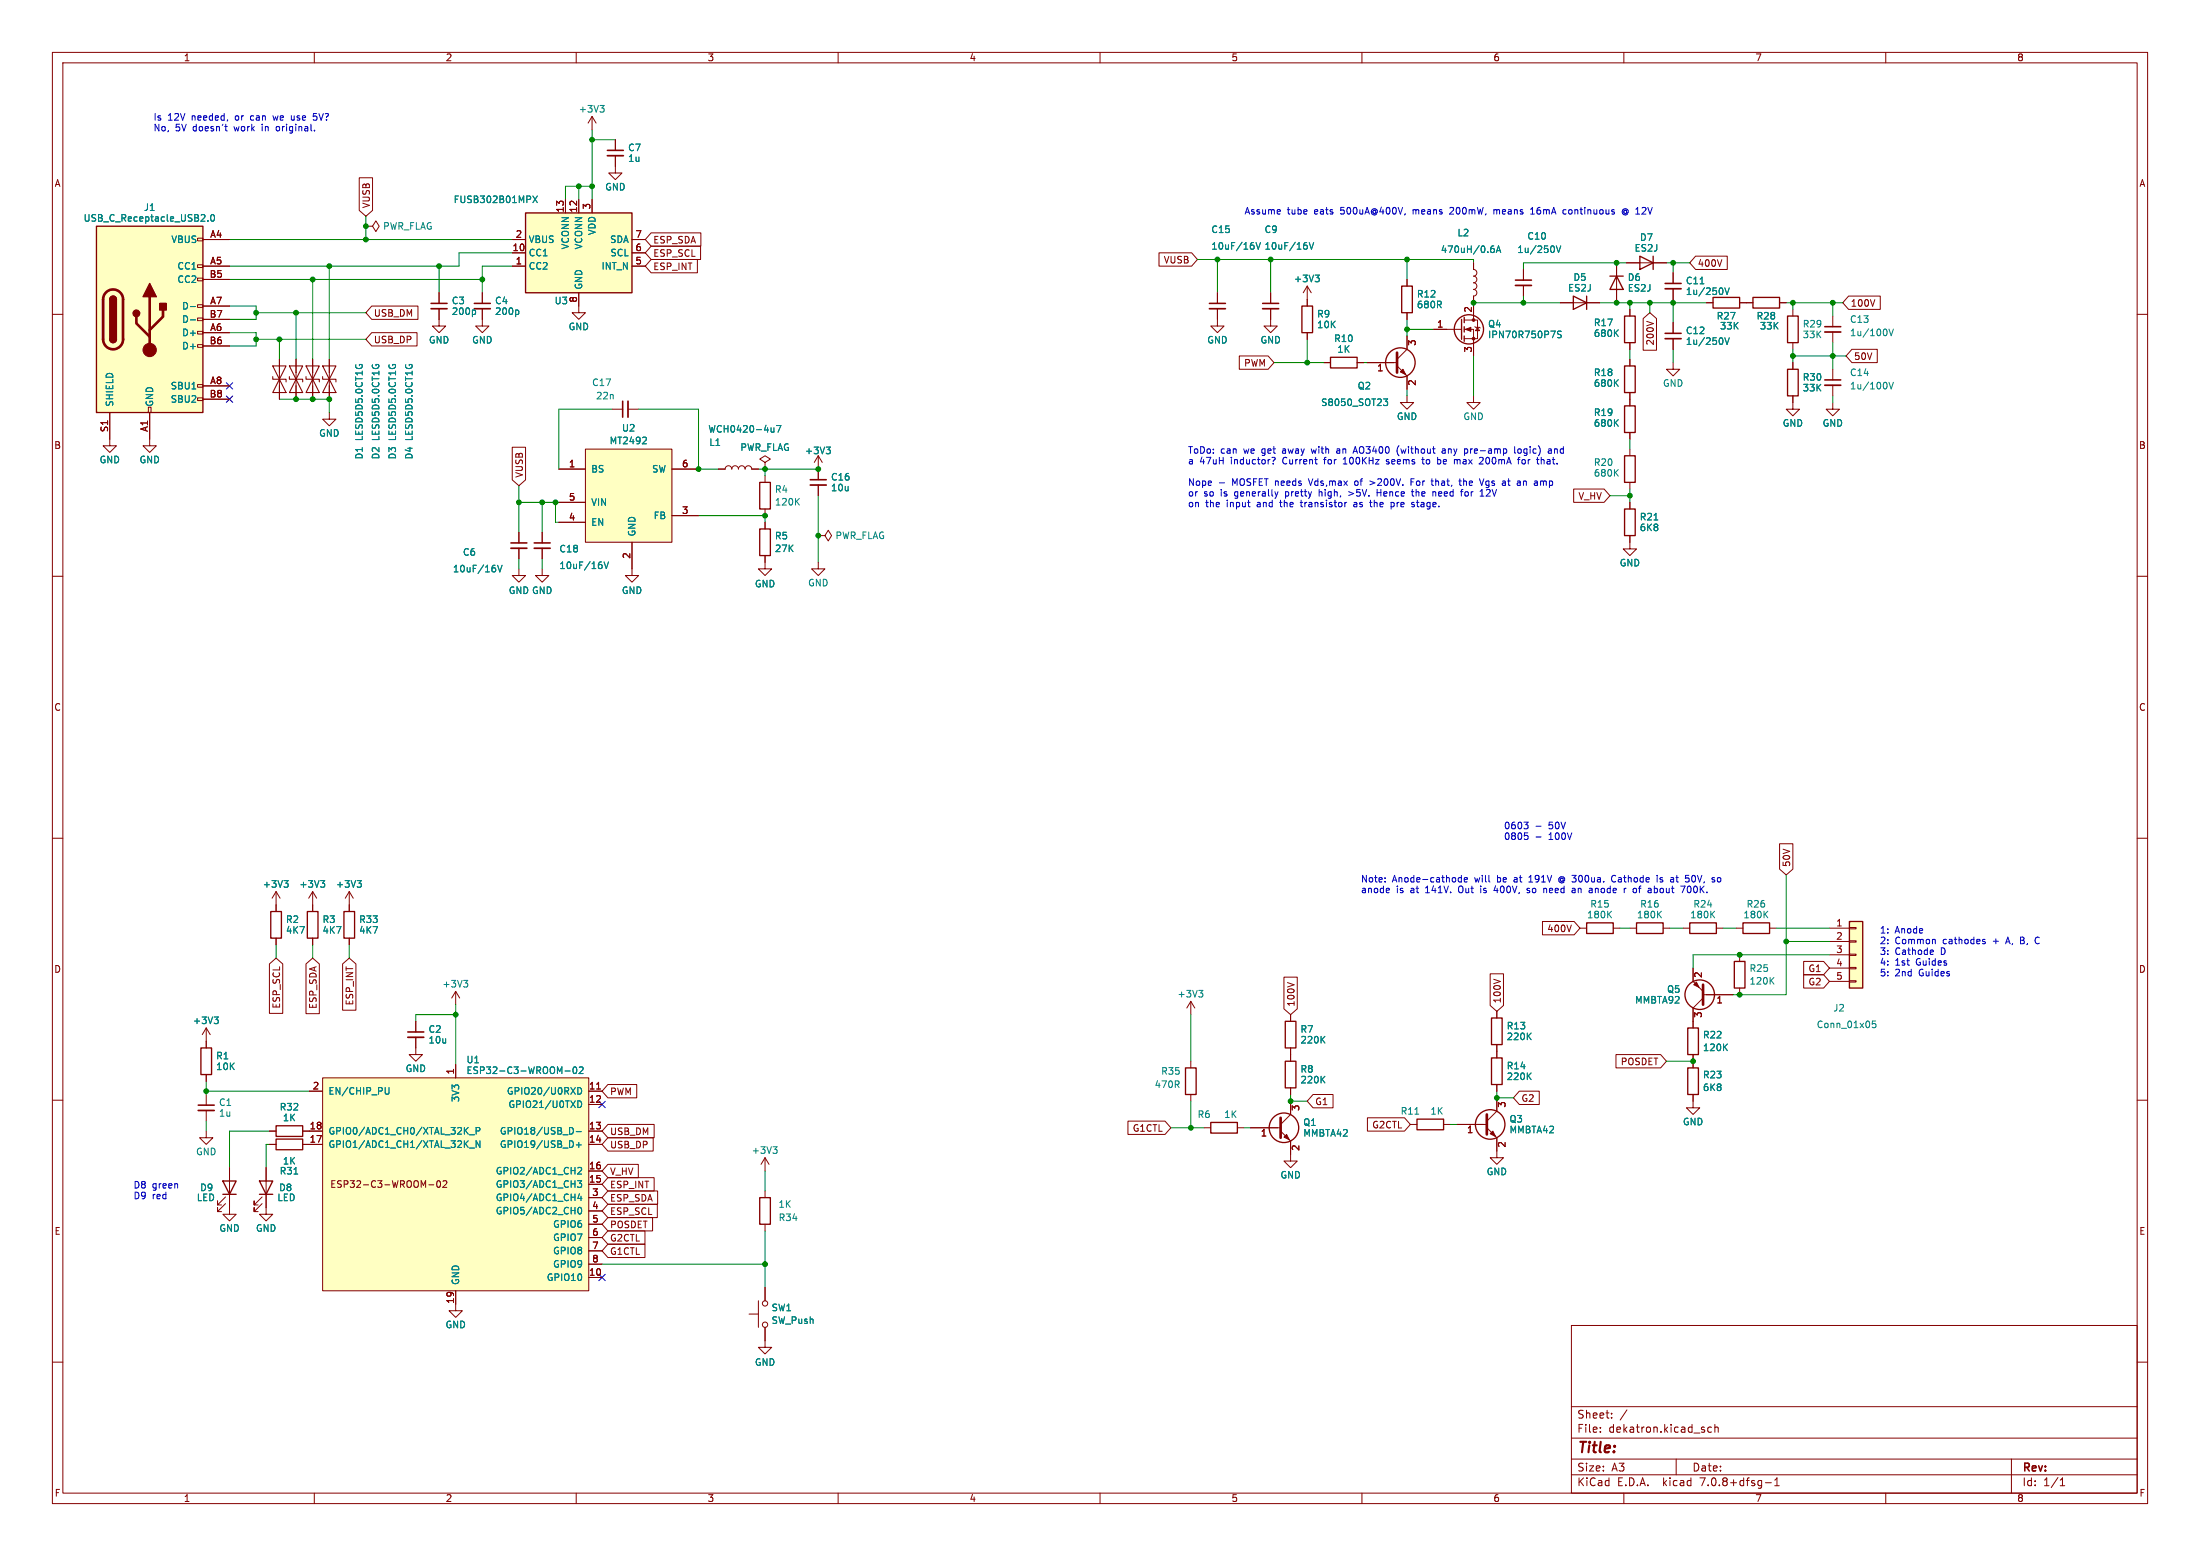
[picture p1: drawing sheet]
<svg xmlns="http://www.w3.org/2000/svg" width="420mm" height="297mm" viewBox="0 0 420 297" stroke-linecap="round" stroke-linejoin="round" font-family="sans-serif">
<g fill="none" stroke="#840000" stroke-width=".19">
<path d="M10 10h400v277h-400zM12 12h396v273h-396zM60 10v2M110 10v2M160 10v2M210 10v2M260 10v2M310 10v2M360 10v2M68.6 33.9h2.5v6.3l-1.3 1.1-1.2-1.1zM107.9 38.1v2.5M110.5 38.1v2.5"/>
<path d="M113 22.2v2.6M113 38.1v2.5M113 22.2l-.7 1.3M113 22.2l.8 1.3M117.5 29.7v3.3h1.2l-1.2 1.3-1.3-1.3h1.3M117.5 26.7v2M10 60h2M37.7 58.2h1v.5h-1zM37.7 53.1h1v.5h-1zM37.7 50.5h1v.6h-1zM37.7 45.5h1v.5h-1zM38.7 50.8h5.1"/>
<path d="M38.7 45.7h5.1M38.7 58.4h5.1M38.7 53.3h5.1M69.8 43.2h1.3l.7-1 .6 1-.6 1-.7-1M69.8 43.2h.1M71 58.4h8.8v2.6h-8.8l-1.2-1.3zM83.8 58.9v3.3h1.3l-1.3 1.3-1.3-1.3h1.3M83.8 55.9v2M92.1 58.9v3.3h1.2l-1.2 1.3-1.3-1.3h1.3M92.1 55.9v2M97.8 50.8h2.5M97.8 48.3h2.5"/>
<path d="M97.8 45.7h2.5M110.5 55.9v3.8h1.3l-1.3 1.3-1.3-1.3h1.3M120.6 50.8h2.6M120.6 48.3h2.6M120.6 45.7h2.6M124.3 44.4h9.5v2.6h-9.5l-1.1-1.3zM124.3 47h9.4v2.5h-9.4l-1.1-1.2zM124.3 49.5h8.8v2.6h-8.8l-1.1-1.3zM221.3 48.3h6.2l1.1 1.2-1.1 1.3h-6.2zM232.4 58.9v3.3h1.3l-1.3 1.3-1.3-1.3h1.3M232.4 55.9v2M242.6 58.9v3.3h1.2l-1.2 1.3-1.3-1.3h1.3"/>
<path d="M242.6 55.9v2M249.6 54.6v3.8M249.6 54.6l-.8 1.3M249.6 54.6l.7 1.3M268.6 53.3v1.3M268.6 59.7v1.3M281.3 50.2v1.2a.64 .64 0 0 1 .6 .7 .64 .64 0 0 1-.6 .6 .64 .64 0 0 1 .6 .6 .64 .64 0 0 1-.6 .7 .64 .64 0 0 1 .6 .6 .64 .64 0 0 1-.6 .6 .64 .64 0 0 1 .6 .7 .64 .64 0 0 1-.6 .6v4.6M290.8 51.4v2.1M290.8 54.5v2M297.8 57.8h7.6M308.6 50.2v7.6M310.5 50.2h7.6"/>
<path d="M311.1 59.1v1.2M319.4 52.1v2M319.4 55.1v2.1M323.7 48.9h6v2.5h-6l-1.1-1.2zM325.8 57.8h1.2M332.1 57.8h2.5M339.7 57.8h1.3M342.3 59.1v1.2M352.9 56.5h6.1v2.6h-6.1l-1.1-1.3zM408 60h2M21 78.7v6.4h1.2l-1.2 1.3-1.3-1.3h1.3M28.3 77.7h.5v1h-.5z"/>
<path d="M28.6 78.7v6.4h1.2l-1.2 1.3-1.3-1.3h1.3M37.7 75.9h1v.6h-1zM37.7 73.4h1v.5h-1zM37.7 65.8h1v.5h-1zM37.7 63.2h1v.6h-1zM37.7 60.7h1v.5h-1zM38.7 63.5h5.1M38.7 73.7h5.1M38.7 66h5.1M38.7 61h5.1M38.7 76.2h5.1M53.3 68.6v7.6"/>
<path d="M56.5 68.6v7.6M59.7 68.6v7.6M62.9 78.7v1.3h1.2l-1.2 1.3-1.3-1.3h1.3M62.9 68.6v7.6M71 63.5h8.6v2.5h-8.6l-1.2-1.2zM116.8 78.1h2.1M119.9 78.1h2M236.6 67.9h5.5l1.1 1.3-1.1 1.3h-5.5zM249.6 63.5v1.3M252.7 69.2h1.3M259.1 69.2h1.2M261 69.2h5.7"/>
<path d="M266.7 69.9l1.9 1.9v2.5M268.6 75.6v1.2h1.3l-1.3 1.3-1.3-1.3h1.3M268.6 64.1v2.6l-1.9 1.9M273.7 62.9h5.3M279.5 62.9h1.8v5M279.5 61.1h2.6v3.5h-2.6M281.3 75.6v1.2h1.3l-1.3 1.3-1.3-1.3h1.3M281.6 62.4l1 .2M282.1 62.5l.3 .6h-.7zM311.1 65.4v1.3M311.1 68.6v1.3M311.1 74.9v2.6"/>
<path d="M313.7 60.8l1.3-1.1 1.2 1.1v6.1h-2.5zM319.4 69.2v1.3h1.3l-1.3 1.3-1.3-1.3h1.3M319.4 61.6v2M319.4 64.6v2.1M342.3 75.6v2.5h1.2l-1.2 1.3-1.3-1.3h1.3M342.3 65.4v1.3M342.3 69.2v1.3M349.9 76.8v1.3h1.3l-1.3 1.3-1.3-1.3h1.3M349.9 60.3v2.1M349.9 63.4v2M349.9 70.5v2M349.9 73.5v2.1"/>
<path d="M353.5 66.7h4.9v2.5h-4.9l-1.1-1.3zM97.8 85.4h2.5v6.2l-1.2 1.1-1.3-1.1zM106.7 89.5h5.1M106.7 99.7h5.1M106.7 95.9h5.1M111.8 85.7h16.5v17.8h-16.5zM128.3 89.5h5M128.3 98.4h5M137.2 89.5h1.2a.64 .64 0 0 1 .7-.6 .64 .64 0 0 1 .6 .6 .64 .64 0 0 1 .6-.6 .64 .64 0 0 1 .7 .6 .64 .64 0 0 1 .6-.6 .64 .64 0 0 1 .6 .6 .64 .64 0 0 1 .7-.6 .64 .64 0 0 1 .6 .6h1.3M146 88.3l1.1-.7-1.1-.6-1 .6 1 .7v1.2M146 89.5h.1M146 90.8v1.3"/>
<path d="M146 97.2v1.2M146 99.7v1.3M156.2 87l-.8 1.3M156.2 87v4.6M156.2 92.6v2M156.2 87l.8 1.3M300.4 93.3h5.8l1.1 1.3-1.1 1.3h-5.8zM311.1 82.6v1.2M311.1 85.7v1.3M311.1 92.1v1.2M311.1 95.9v1.3M10 110h2"/>
<path d="M99.1 108.6v1.3h1.2l-1.2 1.2-1.3-1.2h1.3M99.1 101.6v2M99.1 104.6v2.1M103.5 108.6v1.3h1.3l-1.3 1.2-1.3-1.2h1.3M103.5 101.6v2M103.5 104.6v2.1M120.6 103.5v6.4h1.3l-1.3 1.2-1.2-1.2h1.2M146 106v2.6h1.3l-1.3 1.3-1.2-1.3h1.2M156.2 107.3v1.3h1.3l-1.3 1.3-1.3-1.3h1.3M156.2 102.2h1.3l.6-1 .6 1-.6 1.1-.6-1.1M156.2 102.2h.1M311.1 102.2v2.6h1.3l-1.3 1.2-1.2-1.2h1.2"/>
<path d="M408 110h2M10 160h2M408 160h2M52.7 170.2l-.8 1.3M52.7 170.2v3.8M52.7 179.1v1.2M52.7 170.2l.8 1.3M59.7 170.2v3.8M59.7 179.1v1.2M59.7 170.2l-.8 1.3M59.7 170.2l.8 1.3M66.7 170.2l-.8 1.3"/>
<path d="M66.7 170.2v3.8M66.7 179.1v1.2M66.7 170.2l.7 1.3M294.5 175.9h6l1.1 1.3-1.1 1.2h-6zM301.6 177.2h1.3M308 177.2h1.2M311.1 177.2h1.3M317.5 177.2h1.3M321.3 177.2h1.3M327.7 177.2h1.2M331.5 177.2h1.2M337.8 177.2h1.3"/>
<path d="M339.7 161.1h2.6v4.8l-1.3 1.1-1.3-1.1zM349.2 177.2h3.9M349.2 179.7h3.9M353.1 179.6h1.2v.2h-1.2zM353.1 177h1.2v.3h-1.2zM39.4 196.2l-.8 1.3M39.4 196.2v3.8M39.4 196.2l.7 1.3M51.4 184l1.3-1.1 1.3 1.1v9.4h-2.6zM58.4 184l1.3-1.1 1.3 1.1v9.5h-2.6zM65.4 184l1.3-1.1 1.2 1.1v8.8h-2.5zM79.4 198v3.3h1.2l-1.2 1.3-1.3-1.3h1.3"/>
<path d="M79.4 194.9v2.1M87 189.2v2.6M87 189.2l-.8 1.3M87 189.2l.8 1.3M227.3 191.1l-.7 1.3M227.3 191.1v2.6M227.3 191.1l.8 1.3M245.1 186.5h2.6v6.1l-1.3 1.1-1.3-1.1zM246.4 193.7v1.2M284.5 185.9h2.5v6l-1.3 1.1-1.2-1.1zM285.7 193v1.3M285.7 199.4v2.5"/>
<path d="M323.2 184.8v2.5l1.9 1.9M325.1 189.9h5.7M325.1 190.5l-1.9 1.9v3.8M332.1 182.2v1.3M332.1 188.6v1.3M344.3 183.5h3.8l1.1 1.3-1.1 1.3h-3.8zM344.3 186.1h3.8l1.1 1.2-1.1 1.3h-3.8zM349.2 182.2h3.9M349.2 184.8h3.9M349.2 187.3h3.9M353.1 187.2h1.2v.3h-1.2zM353.1 184.7h1.2v.2h-1.2z"/>
<path d="M353.1 182.1h1.2v.3h-1.2zM10 210h2M39.4 215.9v1.3h1.2l-1.2 1.2-1.3-1.2h1.3M39.4 205.1v1.3M39.4 208.9v2M39.4 212v2M51.4 215.9h1.3M51.4 218.4h1.3M57.8 215.9h3.8M57.8 218.4h3.8M59.1 208.3h2.5M61.6 205.7h50.8v40.7h-50.8z"/>
<path d="M87 203.2v2.5M112.4 215.9h2.5M112.4 208.3h2.5M112.4 210.8h2.5M112.4 218.4h2.5M113.9 207.9h.7M116 214.6h8.9v2.6h-8.9l-1.1-1.3zM116 207h5.6v2.6h-5.6l-1.1-1.3zM116 217.2h8.7v2.5h-8.7l-1.1-1.3zM215.3 214h7.1l1.1 1.3-1.1 1.2h-7.1zM227.3 202.6v1.2M227.3 208.9v1.3"/>
<path d="M229.9 215.3h1.2M236.2 215.3h1.3M238.8 215.3h5.7M244.5 215.9l1.9 1.9v3.8h1.2l-1.2 1.3-1.3-1.3h1.3M246.4 200v2.6M246.4 207.6v1.3M246.4 210.2v2.5l-1.9 1.9M250.7 208.9h3.8v2.6h-3.8l-1.1-1.3zM261 213.4h7.1l1.1 1.2-1.1 1.3h-7.1zM269.2 214.6h1.3M275.6 214.6h1.3M278.1 214.6h5.7"/>
<path d="M283.8 215.3l1.9 1.9v3.8h1.3l-1.3 1.2-1.2-1.2h1.2M285.7 209.6v2.5l-1.9 1.9M285.7 207v1.3M290 208.3h3.9v2.5h-3.9l-1.1-1.2zM308.5 201.3h8.5l1.1 1.3-1.1 1.2h-8.5zM323.2 208.9v2.6h1.3l-1.3 1.2-1.3-1.2h1.3M323.2 201.3v2.5M408 210h2M43.1 229.7l-1.6 1.6v-.8v.8h.8M43.1 228.5l-1.6 1.5v-.8v.8h.8M43.8 222.9v8.9h-1.3l1.3 1.2 1.3-1.2h-1.3M50 229.7l-1.5 1.6v-.8v.8h.8"/>
<path d="M50 228.5l-1.5 1.5v-.8v.8h.8M50.8 222.9v8.9h-1.3l1.3 1.2 1.3-1.2h-1.3M81.9 226.2h.9M83.5 225.5l.2-.1a.68 .68 0 0 1 .4 .6 .68 .68 0 0 1-.4 .6l-.3-.4zM84.6 225.5l.5-.1 .2 .3-.8 .9h.8M112.4 226.1h2.5M112.4 223.5h2.5M112.4 228.6h2.5M112.4 231.1h2.5M112.4 233.7h2.5M112.4 236.2h2.5M112.4 238.8h2.5"/>
<path d="M116 234.9h7.1v2.6h-7.1l-1.1-1.3zM116 222.2h5.9v2.6h-5.9l-1.1-1.3zM116 224.8h8.9v2.5h-8.9l-1.1-1.2zM116 237.5h7.1v2.5h-7.1l-1.1-1.2zM116 229.9h9.5v2.5h-9.5l-1.1-1.3zM116 232.4h8.6v2.6h-8.6l-1.1-1.3zM116 227.3h9.5v2.6h-9.5l-1.1-1.3zM146 221v2.5M146 227.3v1.3M146 233.7v1.2M146 221l-.7 1.2M146 221l.8 1.2"/>
<path d="M10 260h2M87 246.4v3.8h1.3l-1.3 1.3-1.3-1.3h1.3M112.4 243.8h2.5M112.4 241.3h2.5M143 250.8h1.8M144.8 248.3v5.1M146 253.4v3.8h1.3l-1.3 1.2-1.2-1.2h1.2M146 245.7v2.6M300 253h108v32h-108zM408 260h2M300 278.5h108M300 274.5h108"/>
<path d="M300 268.5h108M305.5 273.2v.2M305.5 272.5v.1M307.7 270.5v.2M307.7 269.8v.1M310.6 269.1l-1.3 1.9M320 278.5v3M326.7 272.5l-.4-.1-.3 .3 .2 .6h.5M327.4 272.5l.2-.1 .3 .1 .1 .9M327.4 271.9v1.5M384 278.5v6.5M60 285v2"/>
<path d="M110 285v2M160 285v2M210 285v2M260 285v2M300 281.5h108M310 285v2M337 283h1.2M338.8 283.6h.9M338.8 282.5l.4-.4v1.5M360 285v2M393.3 283.6h.9M393.3 282.5l.4-.4v1.5"/>
<circle cx="146.1" cy="252.9" r=".51"/>
<circle cx="146.1" cy="248.8" r=".51"/>
</g>
<g fill="#ffffc2" stroke="#ffffc2" stroke-width=".19">
<path d="M100.3 40.6h20.3v15.3h-20.3z"/>
<path d="M353.1 175.9h2.5v12.7h-2.5z"/>
<path d="M61.6 205.7h50.8v40.7h-50.8z"/>
<path d="M18.4 43.2h20.3v35.5h-20.3z"/>
<path d="M111.8 85.7h16.5v17.8h-16.5z"/>
</g>
<g fill="none" stroke="#840000" stroke-width=".25">
<path d="M18.4 43.2h20.3v35.5h-20.3zM21 57.2a.64 .64 0 0 1 .6-.7 .64 .64 0 0 1 .6 .7M100.3 40.6h20.3v15.3h-20.3zM248.5 58.4h2.1v5.1h-2.1zM267.6 54.6h2v5.1h-2zM300.4 56.5l2.5 1.3-2.5 1.3zM302.9 56.5v2.6M307.3 52.7h2.6M308.6 52.7l1.3 2.5h-2.6zM313.1 48.9l2.5 1.3-2.5 1.2zM315.6 48.9v2.5M327 56.8h5.1v2h-5.1z"/>
<path d="M334.6 56.8h5.1v2h-5.1zM21 64.8a.64 .64 0 0 0 .6 .6 .64 .64 0 0 0 .6-.6M254 68.2h5.1v2h-5.1zM279 61v3.8M279.5 60.6v1M279.5 62.4v1M279.5 64.1v1.1M310.1 60.3h2.1v5.1h-2.1zM310.1 69.9h2.1v5h-2.1zM310.1 77.5h2.1v5.1h-2.1zM341.2 70.5h2.1v5.1h-2.1zM341.2 60.3h2.1v5.1h-2.1z"/>
<path d="M145 92.1h2.1v5.1h-2.1zM310.1 97.2h2.1v5h-2.1zM310.1 87h2.1v5.1h-2.1zM145 101h2.1v5h-2.1zM51.7 174h2v5.1h-2zM58.7 174h2v5.1h-2zM65.7 174h2v5.1h-2zM302.9 176.1h5.1v2.1h-5.1zM312.4 176.1h5.1v2.1h-5.1zM322.6 176.1h5.1v2.1h-5.1zM332.7 176.1h5.1v2.1h-5.1zM353.1 175.9h2.5v12.7h-2.5z"/>
<path d="M245.4 194.9h2v5.1h-2zM284.7 194.3h2.1v5.1h-2.1zM322.2 196.2h2v5.1h-2zM331.1 183.5h2v5.1h-2zM38.4 200h2v5.1h-2zM52.7 214.9h5.1v2h-5.1zM52.7 217.4h5.1v2.1h-5.1zM226.3 203.8h2v5.1h-2zM231.1 214.2h5.1v2.1h-5.1zM245.4 202.6h2v5h-2zM270.5 213.6h5.1v2h-5.1zM284.7 201.9h2.1v5.1h-2.1z"/>
<path d="M322.2 203.8h2v5.1h-2zM42.5 225.4h2.6l-1.3 2.6zM42.5 228h2.6M49.5 225.4h2.6l-1.3 2.6zM49.5 228h2.6M145 228.6h2.1v5.1h-2.1z"/>
<circle cx="267.3" cy="69.2" r="2.82"/>
<circle cx="280.4" cy="62.9" r="2.79"/>
<circle cx="324.5" cy="189.9" r="2.82"/>
<circle cx="245.1" cy="215.3" r="2.82"/>
<circle cx="284.5" cy="214.6" r="2.82"/>
</g>
<g fill="none" stroke="#008484" stroke-width=".19">
<path d="M101.7 37.4l.9 1.3M102.6 37.4l-.9 1.3M114.5 20.1h.8l-.4 .5M115.1 20.6l.2 .3v.3l-.2 .2M36.3 58.5h1M39.7 42.1v.1M40.4 41h.1a.68 .68 0 0 1 .5 .6 .68 .68 0 0 1-.5 .6 .84 .84 0 0 1-.1-1.2zM90.5 59.2l.3 .2v.4l-.3 .2M98.8 59.2l.2 .2v.4l-.2 .2M239.4 46.9v.5M239.8 46.3l.4 1.3 .4-1.3M249.5 46.9v.5"/>
<path d="M249.9 46.3l.5 1.3 .4-1.3M251.1 52.5h.8l-.5 .5M251.6 53l.3 .2v.3l-.3 .3M284.8 47.4l.4 .1 .1 .2-.1 .4-.4 .1M285.2 46.9l-.4 .1M285.6 48.2l.5-1.3 .4 1.3M285.8 47.8h.6M296.7 47.2v.8M297.1 46.9l.4 1.3 .5-1.3M324.6 54.2h.7M328.9 55.2v.8M329.3 54.9l.4 1.3 .4-1.3"/>
<path d="M36.3 61.1h1M68 69.6l-.1 .3M68.6 69.8v-.2h.4l.2 .2M71.1 69.6v.3M71.8 69.8v-.2h.4l.1 .2M74.3 69.6l-.1 .3M75 69.8v-.2h.4l.1 .2M77.5 69.6l-.1 .3M78.1 69.8v-.2h.5l.1 .2M264.1 76.1h.8l-.4 .5 .3 .1 .1 .5-.2 .2h-.4M298.1 63.3l-.5-.1-.3 .2 .1 .3 .6 .3v.3l-.2 .2-.5-.1M308.4 63.5l.5 .7"/>
<path d="M308.4 73l.5 .7M308.9 63l-.7 .7M308.9 72.5l-.7 .7M328.9 64.7v.8M329.3 64.5l.4 1.2 .4-1.2M360.2 73.2v.8M360.2 63.1v.7M360.6 73l.4 1.2 .5-1.2M360.6 62.8l.4 1.3 .5-1.3M123.3 83.5l.1 .2-.1 .3-.7 .7h.8M147.7 81.6v.9M147.7 82.4l-.3 .1"/>
<path d="M148.2 81.2h.9l-.6 1.3M152.1 95.7l.5 .7M152.6 95.1l-.7 .8M157.7 85.3h.8l-.4 .5M158.3 85.8l.2 .3v.3l-.2 .2M308.4 90.2l.5 .7M308.4 80.6l.5 .8M308.9 89.6l-.7 .7M308.9 80.1l-.7 .7M315.8 99.3h.7M94.6 108.5v.5M95 107.9l.4 1.3 .4-1.3"/>
<path d="M114.9 107.9v.5M115.3 107.3l.4 1.2 .5-1.2M54.2 168.1h.8l-.4 .5M54.8 168.6l.2 .2v.3l-.2 .3M61.2 168.1h.8l-.4 .5M61.7 168.6l.3 .2v.3l-.3 .3M68.2 168.1h.8l-.5 .5M68.7 168.6l.3 .2v.3l-.3 .3M307.1 174.5l.5 .7M307.6 173.9l-.7 .8M316.6 174.5l.6 .7M317.2 173.9l-.8 .8"/>
<path d="M326.8 174.5l.5 .7M327.3 173.9l-.7 .8M336.9 174.5l.6 .7M337.5 173.9l-.7 .8M40.9 194.1h.8l-.5 .5M41.4 194.6l.3 .2v.3l-.3 .3M88.5 187.1h.8l-.4 .5M89.1 187.6l.2 .3v.3l-.2 .2M228.8 189h.8l-.4 .5M229.4 189.5l.2 .3v.3l-.2 .2M252.4 198.4l.5 .7M252.9 197.8l-.7 .7"/>
<path d="M291.8 197.7l.5 .8M292.3 197.2l-.7 .7M329.2 199.8l.6 .7M329.8 199.3l-.8 .7M338.1 187.1l.6 .7M338.7 186.6l-.8 .7M358.1 194.9h-.6l-.1 .6 .2-.1h.4l.1 .2v.4l-.2 .2-.5-.2M74.3 207.6l-.1 1.1-.2 .2-.3-.1M89.6 219.1h1M89.6 216.6h1M90.9 215.9l.6-.1 .1-.2v-.3l-.7-.1v1.3M91.6 217.7v1.3l-.7-1.3v1.3"/>
<path d="M107.9 204.4h.9M109.2 215.3l.3 .5-.3 .6M109.5 203.8l.2-.2a.68 .68 0 0 1 .4 .7 .68 .68 0 0 1-.4 .6l-.3-.5zM110 216h1M110 218.5h1M110.3 207.6a.64 .64 0 0 1 .7 .6 .64 .64 0 0 1-.7 .7zM110.3 210.1a.64 .64 0 0 1 .7 .7 .64 .64 0 0 1-.7 .6zM110.5 218.1v.9M110.6 203.8l.5-.2 .2 .4-.8 .9h.8M147.6 218.9h.7l-.4 .5M148.1 219.4l.2 .2v.3l-.2 .3M252.4 206l.5 .7"/>
<path d="M252.9 205.4l-.7 .8M270.1 212.7h.7M291.8 205.3l.5 .8M292.3 204.8l-.7 .7M56.1 224.1h.7M110.3 225.4h.7l-.4 .5 .4 .1v.5l-.2 .1-.5-.1M110.3 223l.5-.2 .2 .4-.7 .9h.7M110.4 230.6l.2-.2a.68 .68 0 0 1 .5 .7 .68 .68 0 0 1-.5 .6l-.3-.5zM110.6 227.8l-.3 1h.8M110.9 228.3v.9"/>
</g>
<g fill="none" stroke="#840000" stroke-width=".33">
<path d="M116 29.7h3M82.3 58.9h3M90.6 58.9h3M230.9 58.9h3M241 58.9h3.1M289.3 54.5h3.1M317.9 55.1h3M119.9 76.6v3M317.9 64.6h3M348.4 73.5h3M348.4 63.4h3M154.7 92.6h3"/>
<path d="M97.5 104.6h3.1M102 104.6h3M77.9 198h3M37.8 212h3.1"/>
</g>
<g fill="none" stroke="#840000" stroke-width=".3">
<path d="M116 28.7h3M82.3 57.9h3M90.6 57.9h3M230.9 57.9h3M241 57.9h3.1M289.3 53.5h3.1M317.9 54.1h3M118.9 76.6v3M317.9 63.6h3M348.4 72.5h3M348.4 62.4h3M154.7 91.6h3"/>
<path d="M97.5 103.6h3.1M102 103.6h3M77.9 197h3M37.8 210.9h3.1"/>
</g>
<path d="M325.1 188v3.8z" fill="#840000" stroke="#840000" stroke-width=".51"/>
<g fill="#840000" stroke="#840000" stroke-width=".19">
<path d="M323.3 188l.5-.5 .6 1z"/>
<path d="M267.3 71l.5-.5 .6 1z"/>
<path d="M279.8 62.9l1-.4v.7z"/>
<path d="M284.5 216.4l.5-.5 .5 1z"/>
<path d="M245.1 217l.5-.5 .5 1.1z"/>
<circle cx="281.3" cy="64.6" r=".25"/>
<circle cx="281.3" cy="61.1" r=".25"/>
<circle cx="28.6" cy="66.8" r="1.27"/>
</g>
<path d="M20.2 55.8a1.91 1.91 0 0 1 2.1-.4 1.91 1.91 0 0 1 1.2 1.8v7.6a1.91 1.91 0 0 1-1.9 1.9 1.91 1.91 0 0 1-1.9-1.9v-7.8l.2-.7zM28.6 56.6v10.2M31.1 59.2v1.3l-2.5 2.5M26 60.5v1.2l2.6 2.6M266.7 67.3v3.8M244.5 213.4v3.8M283.8 212.7v3.8" fill="none" stroke="#840000" stroke-width=".51"/>
<path d="M52.1 71.9v.5h2.5v.5M52.1 69.9h2.5l-1.3 2.5zM53.3 72.4l1.3 2.5h-2.5zM55.2 71.9v.5h2.6v.5M55.2 69.9h2.6l-1.3 2.5zM56.5 72.4l1.3 2.5h-2.6zM58.4 71.9v.5h2.6v.5M58.4 69.9h2.6l-1.3 2.5zM59.7 72.4l1.3 2.5h-2.6zM61.6 71.9v.5h2.5v.5M61.6 69.9h2.5l-1.2 2.5zM62.9 72.4l1.2 2.5h-2.5z" fill="none" stroke="#840000" stroke-width=".2"/>
<g fill="#840000" stroke="#840000" stroke-width=".25">
<path d="M21 64.8h1.2a.64 .64 0 0 1-.6 .6 .64 .64 0 0 1-.6-.6z"/>
<path d="M21 57.2h1.2v7.6h-1.2z"/>
<path d="M21.1 56.7a.64 .64 0 0 1 .7-.1 .64 .64 0 0 1 .4 .6h-1.2z"/>
<path d="M28.6 54.1l1.2 2.5h-2.5z"/>
<path d="M30.5 57.9h1.2v1.3h-1.2z"/>
<circle cx="26" cy="59.8" r=".63"/>
</g>
<g fill="none" stroke="#0000c2" stroke-width=".19">
<path d="M42.9 24.1h.5M43.2 24.9l.2 .1M52.1 22.1l.3 .8M52.8 24.2l-.1 .2 .1 .5M55.6 22.8l.4 .1M59.8 22.8l.2 .1h.4M60 24.9v.1M60.5 21.7h-.6l-.1 .6 .2-.1h.4M277 39.6l-.2 .1M292.2 40l.4-.4v1.3M268.3 40.8l-.2 .2M277.4 40.1l-.7 .8h.8"/>
<path d="M285.2 40v.9M285.5 40l-.3 .1M292.2 40.9h.7M298.5 40.8h.5M298.5 40.1h.5M310.5 40.3a.3 .3 0 0 0-.4-.1 .3 .3 0 0 0 0 .5 .3 .3 0 0 0 .4-.1M310.5 40.1v.5M310.8 40.5l-.2 .2-.1-.1M310.8 40.2a.6 .6 0 0 0-.8-.3 .6 .6 0 0 0-.2 .9 .6 .6 0 0 0 .9 .1M232.8 92.2h.9M243.1 88.4v.2M243.4 87.6l-.3 .5"/>
<path d="M244 93.9l-.3 .8M248.2 95.9h.5M248.4 95.5v1.2M249.8 91.4l.4 1.3M250.3 85.7l.3 .8M251.8 93.4v1.3M252 93.9l-.2 .1M255.6 85.7h-.4M255.6 86h-.3l-.1 .2v.3h.4M256.4 88.6h.8M256.7 87.5l-.3 .2M257.1 95.9l-.2 .1"/>
<path d="M257.5 93.9l.9 .3-.9 .4M258.3 86.5l.4-1.3 .4 1.3M258.4 86.2h.6M258.7 91.9l-.1 .1 .1 .6M258.8 95.9l-.3 .1M258.9 96.3h-.3l-.2 .1 .1 .3h.4M261.4 95.9h.5M261.5 91.8l1 .4-1 .3M261.7 96.7h.2M262.9 93.4v1.3M262.9 94h.7M264.7 88.5l.3 .1"/>
<path d="M265 87.7l-.3 .2v.2h.3M265.6 96l.3-.1 .3 .2-.2 .6h-.4M267.1 85.1a1.46 1.46 0 0 0 0 1.9M269.4 92h.4M269.4 93.9h.5M269.6 93.4v1.1l.3 .2M269.9 96.3l.1 .2-.1 .2M269.9 95.9l.1 .1M270 91.4h-.6v1.3M270.4 95.9h.5M271.4 87.7h.5M271.6 87.3v1.1l.3 .2"/>
<path d="M273.2 91.8h.5M273.5 92.7h.2M273.7 93.9l.4 .1v.7M274.6 87.7l.3 .1 .2 .2-.1 .4-.4 .2M275.4 85.7h.4l.1 .8M275.9 86h-.4l-.2 .2 .2 .3h.4M278.1 87.8l.1 .1M278.2 87.9v.7M278.5 91.8h.5M278.7 87.8l-.3-.1-.2 .2M278.7 91.4v1.1l.3 .2M279.4 91.4v1.3"/>
<path d="M279.6 91.8l-.2 .1M280.1 93.9h-.3l-.1 .2v.5l.4 .1M283.2 87.7l-.8 .9h.8M283.3 91.4l-.4 1.3M283.7 91.9v.6M284.4 94l-.7 .7h.8M287.8 91.8h.5M288 91.4v1.1l.2 .2M289.1 85.2v1.1l.2 .2M289.9 85.7h.3l.2 .2v.4l-.2 .2h-.3l-.1-.2zM290.8 91.8v.9M291.1 87.8l-.3-.1-.3 .3 .2 .5 .3 .1 .1-.2"/>
<path d="M291.2 91.8l-.4 .1M294.2 91.9l.3-.1 .1 .2M294.3 87.8h.4l.1 .8M295.6 85.7h.5l.1 .8M295.6 86.5h.6M296.2 86l-.6 .1M296.8 85.7v.8M297.1 85.7l-.3 .1M290.9 156.9h.8l-.4 .5M291.1 159h.6M291.5 157.4l.2 .3v.3l-.2 .2M291.5 159.5l.2 .2v.3l-.2 .2"/>
<path d="M293.2 157.7h1M293.2 159.8h1M264.4 168.2v.2M264.4 167.6v.1M265.1 169.6l.2 .3-.6 .1M265.2 170.3l-.1 .1M279 167.1v1.3M279 167.6l-.4-.1-.2 .3 .1 .5h.5M279.5 167.9l.6-.1v-.2l-.4-.1-.2 .2 .1 .6h.5M282.7 169.1v.2M282.7 169.6v.8M285.5 169.1l-.3 .9h.8"/>
<path d="M291.9 168.4h.7M292 169.6h-.3l-.2 .2 .5 .4M292 170.2l-.1 .2-.4-.1M292.1 167.3l-.2 .1M294.9 169.6l.4 .1v.7M298.1 167.6l-.2 .3 .2 .3M298.2 167.3a.6 .6 0 0 0-.6 .6 .6 .6 0 0 0 .6 .6M300.3 169.6h.3l.1 .8M300.7 170.3l-.4 .1M300.7 169.9h-.4M308.4 167.2a.6 .6 0 0 0-.8 .4 .6 .6 0 0 0 .6 .8l.2-.2M312.8 169.6h.5"/>
<path d="M313.2 169.1l-.2 .1M315.8 169.6h.4l.2 .1M316.4 167.1v.1M316.4 167.5v.9M316.4 170.3l-.2 .1-.4-.1M316.9 168.3h.5M317.4 167.6l-.3-.1-.2 .2 .1 .2 .4 .1M319.9 167.5h.5M322.4 169.1a.72 .72 0 0 0 .1 1.3 .79 .79 0 0 0 0-1.3M323.1 167.2l-.1 .4 .1 .6M328 167.6l.3-.1 .2 .3v.3l-.2 .3-.3-.1-.1-.2zM369.4 179.4l.1 .7"/>
<path d="M378.7 179.7l.3 .1v.2l-.4 .1M378.7 179.3l.3 .1M388.9 178.9a.68 .68 0 0 0-.4 .6 .68 .68 0 0 0 .4 .6M368.9 181.3l.2 .3-.6 .2M369 182.1l-.1 .1"/>
</g>
<g fill="none" stroke="#008400" stroke-width=".19">
<path d="M110.5 35.6v2.5M113 26.7h4.5M113 24.8v13.3M113 35.6h-5.1v2.5M43.8 58.4h5.1v2.6h-5.1M43.8 53.3h48.3M43.8 45.7h54M48.9 59.7h20.9M56.5 59.7v8.9M59.7 53.3v15.3M62.9 50.8v17.8M69.8 41.3v4.4"/>
<path d="M83.8 50.8v5.1M97.8 48.3h-10.2v2.5h-43.8M97.8 50.8h-5.7v5.1M228.6 49.5h52.7v.7M232.4 49.5v6.4M242.6 49.5v6.4M268.6 49.5v3.8M281.3 57.8h16.5M290.8 56.5v1.3M305.4 57.8h20.4M310.5 50.2h-19.7v1.2M311.1 57.8v1.3"/>
<path d="M315 57.8v1.9M318.1 50.2h4.5M319.4 50.2v1.9M319.4 57.2v4.4M341 57.8h10.8M342.3 57.8v1.3M349.9 57.8v2.5M43.8 63.5h5.1v2.5h-5.1M48.9 64.8h20.9M53.3 76.2h9.6v2.5M53.3 64.8v3.8M116.8 78.1h-10.1v11.4"/>
<path d="M121.9 78.1h11.4v11.4h3.9M243.2 69.2h9.5M249.6 64.8v4.4M260.3 69.2h.7M268.6 61v3.1M268.6 74.3v1.3M268.6 62.9h5.1M281.3 67.9v7.7M311.1 66.7v1.9M319.4 66.7v2.5M342.3 66.7v2.5M342.3 67.9h10.1"/>
<path d="M349.9 65.4v5.1M349.9 75.6v1.2M99.1 92.7v8.9M99.1 95.9h7.6M103.5 95.9v5.7M106 95.9v3.8h.7M133.3 98.4h12.7v1.3M144.8 89.5h11.4M146 89.5v1.3M156.2 94.6v12.7M307.3 94.6h3.8M311.1 83.8v1.9"/>
<path d="M311.1 93.3v2.6M99.1 106.7v1.9M103.5 106.7v1.9M309.2 177.2h1.9M318.8 177.2h2.5M328.9 177.2h2.6M339.1 177.2h10.1M341 167v22.9h-10.2M341 179.7h8.2M52.7 180.3v2.6M59.7 180.3v2.6M66.7 180.3v2.6"/>
<path d="M87 191.8v11.4M87 193.7h-7.6v1.2M227.3 193.7v8.9M349.2 182.2h-26v2.6M39.4 208.3h19.7M39.4 206.4v2.5M39.4 214v1.9M51.4 218.4h-.6v4.5M51.4 215.9h-7.6v7M223.5 215.3h6.4M227.3 210.2v5.1M237.5 215.3h1.3"/>
<path d="M246.4 208.9v1.3h3.2M276.9 214.6h1.2M285.7 208.3v1.3h3.2M318.1 202.6h5.1M146 223.5v3.8M146 234.9v10.8M114.9 241.3h31.1"/>
</g>
<path d="M43.2 75.6l1.2 1.2M43.2 73.1l1.2 1.2M44.4 75.6l-1.2 1.2M44.4 73.1l-1.2 1.2M114.3 210.2l1.2 1.2M115.5 210.2l-1.2 1.2M114.3 243.2l1.2 1.2M115.5 243.2l-1.2 1.2" fill="none" stroke="#000084" stroke-width=".19"/>
<g fill="#008400" stroke="#008400" stroke-width=".19">
<circle cx="59.7" cy="53.3" r=".46"/>
<circle cx="69.8" cy="43.2" r=".46"/>
<circle cx="62.9" cy="50.8" r=".46"/>
<circle cx="69.8" cy="45.7" r=".46"/>
<circle cx="48.9" cy="59.7" r=".46"/>
<circle cx="48.9" cy="64.8" r=".46"/>
<circle cx="53.3" cy="64.8" r=".46"/>
<circle cx="56.5" cy="59.7" r=".46"/>
<circle cx="62.9" cy="76.2" r=".46"/>
<circle cx="59.7" cy="76.2" r=".46"/>
<circle cx="56.5" cy="76.2" r=".46"/>
<circle cx="99.1" cy="95.9" r=".46"/>
<circle cx="146" cy="89.5" r=".46"/>
<circle cx="156.2" cy="102.2" r=".46"/>
<circle cx="156.2" cy="89.5" r=".46"/>
<circle cx="103.5" cy="95.9" r=".46"/>
<circle cx="133.3" cy="89.5" r=".46"/>
<circle cx="146" cy="98.4" r=".46"/>
<circle cx="113" cy="26.7" r=".46"/>
<circle cx="106" cy="95.9" r=".46"/>
<circle cx="83.8" cy="50.8" r=".46"/>
<circle cx="113" cy="35.6" r=".46"/>
<circle cx="110.5" cy="35.6" r=".46"/>
<circle cx="92.1" cy="53.3" r=".46"/>
<circle cx="39.4" cy="208.3" r=".46"/>
<circle cx="87" cy="193.7" r=".46"/>
<circle cx="146" cy="241.3" r=".46"/>
<circle cx="290.8" cy="57.8" r=".46"/>
<circle cx="311.1" cy="57.8" r=".46"/>
<circle cx="315" cy="57.8" r=".46"/>
<circle cx="308.6" cy="57.8" r=".46"/>
<circle cx="308.6" cy="50.2" r=".46"/>
<circle cx="311.1" cy="94.6" r=".46"/>
<circle cx="341" cy="179.7" r=".46"/>
<circle cx="332.1" cy="182.2" r=".46"/>
<circle cx="332.1" cy="189.9" r=".46"/>
<circle cx="249.6" cy="69.2" r=".46"/>
<circle cx="232.4" cy="49.5" r=".46"/>
<circle cx="242.6" cy="49.5" r=".46"/>
<circle cx="268.6" cy="62.9" r=".46"/>
<circle cx="268.6" cy="49.5" r=".46"/>
<circle cx="281.3" cy="57.8" r=".46"/>
<circle cx="342.3" cy="57.8" r=".46"/>
<circle cx="342.3" cy="67.9" r=".46"/>
<circle cx="319.4" cy="57.8" r=".46"/>
<circle cx="319.4" cy="50.2" r=".46"/>
<circle cx="349.9" cy="57.8" r=".46"/>
<circle cx="349.9" cy="67.9" r=".46"/>
<circle cx="323.2" cy="202.6" r=".46"/>
<circle cx="227.3" cy="215.3" r=".46"/>
<circle cx="246.4" cy="210.2" r=".46"/>
<circle cx="285.7" cy="209.6" r=".46"/>
</g>
<text font-size="2.8" fill="#840000" x="301" y="277.9">Title:</text>
<g font-size="2.1" fill="#840000">
<text x="301" y="273.7">File:</text>
<text x="301" y="271">Sheet:</text>
<text x="307.1" y="273.7">dekatron.kicad_sch</text>
<text x="301" y="281.1">Size:</text>
<text x="307.6" y="281.1">A3</text>
<text x="323" y="281.1">Date:</text>
<text x="386" y="281.3">Rev:</text>
<text x="301" y="283.9">KiCad</text>
<text x="308.7" y="283.9">E.D.A.</text>
<text x="317.6" y="283.9">kicad</text>
<text x="324.8" y="283.9">7.0.8+dfsg-1</text>
<text x="386" y="283.9">Id:</text>
<text x="390.1" y="283.9">1/1</text>
</g>
<g font-size="1.8" fill="#840000">
<text x="35" y="11.9">1</text>
<text x="85" y="11.9">2</text>
<text x="135" y="11.9">3</text>
<text x="185" y="11.9">4</text>
<text x="235" y="11.9">5</text>
<text x="285" y="11.9">6</text>
<text x="335" y="11.9">7</text>
<text x="385" y="11.9">8</text>
<text x="10.3" y="35.9">A</text>
<text x="408.3" y="35.9">A</text>
<text x="70.8" y="39.8" transform="rotate(-90 70.8 39.8)">VUSB</text>
<text x="107.7" y="40.7" transform="rotate(-90 107.7 40.7)">13</text>
<text x="110.2" y="40.7" transform="rotate(-90 110.2 40.7)">12</text>
<text x="112.8" y="40.1" transform="rotate(-90 112.8 40.1)">3</text>
<text x="40" y="45.5">A4</text>
<text x="98.4" y="45.5">2</text>
<text x="121.2" y="45.5">7</text>
<text x="124.6" y="46.7">ESP_SDA</text>
<text x="39.9" y="53.1">B5</text>
<text x="40" y="50.5">A5</text>
<text x="97.7" y="48">10</text>
<text x="98.4" y="50.5">1</text>
<text x="121.2" y="50.5">5</text>
<text x="121.2" y="48">6</text>
<text x="124.6" y="49.2">ESP_SCL</text>
<text x="124.6" y="51.8">ESP_INT</text>
<text x="222.1" y="50.5">VUSB</text>
<text x="324" y="51.1">400V</text>
<text x="40" y="58.2">A7</text>
<text x="110.2" y="57.9" transform="rotate(-90 110.2 57.9)">8</text>
<text x="281.1" y="59.8" transform="rotate(-90 281.1 59.8)">2</text>
<text x="353.2" y="58.7">100V</text>
<text x="39.9" y="65.8">B6</text>
<text x="39.9" y="60.7">B7</text>
<text x="40" y="63.2">A6</text>
<text x="71.3" y="60.6">USB_DM</text>
<text x="71.3" y="65.7">USB_DP</text>
<text x="274.2" y="62.6">1</text>
<text x="237.4" y="70.2">PWM</text>
<text x="262.8" y="71.2">1</text>
<text x="270.6" y="66.1" transform="rotate(-90 270.6 66.1)">3</text>
<text x="281.1" y="67.4" transform="rotate(-90 281.1 67.4)">3</text>
<text x="315.9" y="66" transform="rotate(-90 315.9 66)">200V</text>
<text x="353.9" y="68.9">50V</text>
<text x="39.9" y="75.9">B8</text>
<text x="40" y="73.4">A8</text>
<text x="270.6" y="73.7" transform="rotate(-90 270.6 73.7)">2</text>
<text x="20.7" y="82.6" transform="rotate(-90 20.7 82.6)">S1</text>
<text x="28.3" y="82.5" transform="rotate(-90 28.3 82.5)">A1</text>
<text x="10.3" y="85.9">B</text>
<text x="108.5" y="89.3">1</text>
<text x="130.1" y="89.3">6</text>
<text x="408.2" y="85.9">B</text>
<text x="100" y="91.3" transform="rotate(-90 100 91.3)">VUSB</text>
<text x="108.5" y="95.6">5</text>
<text x="301.2" y="95.6">V_HV</text>
<text x="108.5" y="99.4">4</text>
<text x="130.1" y="98.2">3</text>
<text x="120.4" y="106.8" transform="rotate(-90 120.4 106.8)">2</text>
<text x="10.3" y="135.9">C</text>
<text x="408.2" y="135.9">C</text>
<text x="342" y="165.6" transform="rotate(-90 342 165.6)">50V</text>
<text x="295.3" y="178.1">400V</text>
<text x="350.4" y="176.9">1</text>
<text x="350.4" y="179.5">2</text>
<text x="10.3" y="185.9">D</text>
<text x="345.1" y="185.7">G1</text>
<text x="350.4" y="182">3</text>
<text x="350.4" y="184.5">4</text>
<text x="408.2" y="185.9">D</text>
<text x="286.7" y="191.6" transform="rotate(-90 286.7 191.6)">100V</text>
<text x="325.2" y="186.8" transform="rotate(-90 325.2 186.8)">2</text>
<text x="327.6" y="191.8">1</text>
<text x="345.1" y="188.3">G2</text>
<text x="350.4" y="187.1">5</text>
<text x="53.7" y="192.6" transform="rotate(-90 53.7 192.6)">ESP_SCL</text>
<text x="60.6" y="192.7" transform="rotate(-90 60.6 192.7)">ESP_SDA</text>
<text x="67.6" y="192" transform="rotate(-90 67.6 192)">ESP_INT</text>
<text x="247.3" y="192.2" transform="rotate(-90 247.3 192.2)">100V</text>
<text x="325.2" y="194.4" transform="rotate(-90 325.2 194.4)">3</text>
<text x="309.3" y="203.5">POSDET</text>
<text x="59.6" y="208">2</text>
<text x="86.7" y="205.2" transform="rotate(-90 86.7 205.2)">1</text>
<text x="112.4" y="208">11</text>
<text x="116.4" y="209.2">PWM</text>
<text x="59" y="215.6">18</text>
<text x="112.4" y="210.6">12</text>
<text x="112.4" y="215.6">13</text>
<text x="248.4" y="212.2" transform="rotate(-90 248.4 212.2)">3</text>
<text x="251" y="211.1">G1</text>
<text x="261.9" y="215.6">G2CTL</text>
<text x="287.7" y="211.5" transform="rotate(-90 287.7 211.5)">3</text>
<text x="290.4" y="210.5">G2</text>
<text x="59" y="218.2">17</text>
<text x="112.4" y="218.2">14</text>
<text x="116.4" y="216.9">USB_DM</text>
<text x="116.4" y="219.4">USB_DP</text>
<text x="216.1" y="216.2">G1CTL</text>
<text x="240.6" y="217.2">1</text>
<text x="248.4" y="219.8" transform="rotate(-90 248.4 219.8)">2</text>
<text x="280" y="216.6">1</text>
<text x="287.7" y="219.1" transform="rotate(-90 287.7 219.1)">2</text>
<text x="62.9" y="226.9">ESP32-C3-WROOM-02</text>
<text x="112.4" y="225.8">15</text>
<text x="112.4" y="223.3">16</text>
<text x="116.4" y="224.5">V_HV</text>
<text x="116.4" y="227">ESP_INT</text>
<text x="113" y="228.3">3</text>
<text x="113" y="230.9">4</text>
<text x="113" y="233.4">5</text>
<text x="116.4" y="232.1">ESP_SCL</text>
<text x="116.4" y="229.6">ESP_SDA</text>
<text x="10.3" y="235.9">E</text>
<text x="113" y="236">6</text>
<text x="113" y="238.5">7</text>
<text x="116.4" y="237.2">G2CTL</text>
<text x="116.4" y="239.7">G1CTL</text>
<text x="116.4" y="234.6">POSDET</text>
<text x="408.3" y="235.9">E</text>
<text x="112.4" y="243.6">10</text>
<text x="113" y="241">8</text>
<text x="86.7" y="249" transform="rotate(-90 86.7 249)">19</text>
<text x="10.3" y="285.9">F</text>
<text x="35" y="286.9">1</text>
<text x="85" y="286.9">2</text>
<text x="135" y="286.9">3</text>
<text x="185" y="286.9">4</text>
<text x="235" y="286.9">5</text>
<text x="285" y="286.9">6</text>
<text x="335" y="286.9">7</text>
<text x="385" y="286.9">8</text>
<text x="408.3" y="285.9">F</text>
</g>
<g font-size="1.8" fill="#0000c2">
<text x="29.2" y="23.1">Is</text>
<text x="32" y="23.1">12V</text>
<text x="36.7" y="23.1">needed,</text>
<text x="45.2" y="23.1">or</text>
<text x="48.3" y="23.1">can</text>
<text x="52.8" y="23.1">we</text>
<text x="56.4" y="23.1">use</text>
<text x="60.9" y="23.1">5V?</text>
<text x="29.2" y="25.2">No,</text>
<text x="33.5" y="25.2">5V</text>
<text x="36.9" y="25.2">doesn't</text>
<text x="45" y="25.2">work</text>
<text x="50.5" y="25.2">in</text>
<text x="53.4" y="25.2">original.</text>
<text x="237.5" y="41">Assume</text>
<text x="245.7" y="41">tube</text>
<text x="251" y="41">eats</text>
<text x="256.2" y="41">500uA@400V,</text>
<text x="270.2" y="41">means</text>
<text x="277.5" y="41">200mW,</text>
<text x="286" y="41">means</text>
<text x="293.3" y="41">16mA</text>
<text x="299.7" y="41">continuous</text>
<text x="311.2" y="41">@ 12V</text>
<text x="226.7" y="86.7">ToDo:</text>
<text x="226.7" y="88.7">a</text>
<text x="229" y="88.7">47uH</text>
<text x="233" y="86.7">can</text>
<text x="235.1" y="88.7">inductor?</text>
<text x="237.6" y="86.7">we</text>
<text x="241.2" y="86.7">get</text>
<text x="245.1" y="88.7">Current</text>
<text x="245.3" y="86.7">away</text>
<text x="251.1" y="86.7">with</text>
<text x="253.3" y="88.7">for</text>
<text x="256" y="86.7">an</text>
<text x="257.1" y="88.7">100KHz</text>
<text x="259.5" y="86.7">AO3400</text>
<text x="265.5" y="88.7">seems</text>
<text x="267.9" y="86.7">(without</text>
<text x="272.6" y="88.7">to</text>
<text x="275.7" y="88.7">be</text>
<text x="276.8" y="86.7">any</text>
<text x="279.1" y="88.7">max</text>
<text x="281.2" y="86.7">pre-amp</text>
<text x="284.1" y="88.7">200mA</text>
<text x="291" y="86.7">logic)</text>
<text x="291.7" y="88.7">for</text>
<text x="295.5" y="88.7">that.</text>
<text x="297.7" y="86.7">and</text>
<text x="226.7" y="92.8">Nope</text>
<text x="226.7" y="94.9">or</text>
<text x="229.8" y="94.9">so</text>
<text x="233.1" y="94.9">is</text>
<text x="235.3" y="92.8">MOSFET needs</text>
<text x="236" y="94.9">generally</text>
<text x="245.8" y="94.9">pretty</text>
<text x="250.4" y="92.8">Vds,max</text>
<text x="252.4" y="94.9">high,</text>
<text x="258.3" y="94.9">&gt;5V.</text>
<text x="259.3" y="92.8">of</text>
<text x="262.3" y="92.8">&gt;200V.</text>
<text x="263.9" y="94.9">Hence</text>
<text x="270.4" y="92.8">For</text>
<text x="270.8" y="94.9">the</text>
<text x="274.6" y="92.8">that,</text>
<text x="275" y="94.9">need</text>
<text x="280.1" y="92.8">the</text>
<text x="280.6" y="94.9">for</text>
<text x="284.2" y="92.8">Vgs</text>
<text x="284.4" y="94.9">12V</text>
<text x="288.7" y="92.8">at</text>
<text x="291.7" y="92.8">an</text>
<text x="295.2" y="92.8">amp</text>
<text x="226.7" y="96.9">on</text>
<text x="230.2" y="96.9">the</text>
<text x="234.3" y="96.9">input</text>
<text x="240.2" y="96.9">and</text>
<text x="244.9" y="96.9">the</text>
<text x="249" y="96.9">transistor</text>
<text x="259.3" y="96.9">as</text>
<text x="262.6" y="96.9">the</text>
<text x="266.8" y="96.9">pre</text>
<text x="271" y="96.9">stage.</text>
<text x="287" y="158.4">0603</text>
<text x="287" y="160.4">0805</text>
<text x="295.8" y="158.4">50V</text>
<text x="295.8" y="160.4">100V</text>
<text x="259.7" y="168.5">Note:</text>
<text x="259.7" y="170.6">anode</text>
<text x="265.8" y="168.5">Anode-cathode</text>
<text x="266.6" y="170.6">is</text>
<text x="269.4" y="170.6">at</text>
<text x="272.4" y="170.6">141V.</text>
<text x="278.9" y="170.6">Out</text>
<text x="281.7" y="168.5">will</text>
<text x="283.3" y="170.6">is</text>
<text x="286.1" y="168.5">be</text>
<text x="286.1" y="170.6">400V,</text>
<text x="289.5" y="168.5">at</text>
<text x="292.5" y="168.5">191V</text>
<text x="292.6" y="170.6">so</text>
<text x="295.9" y="170.6">need</text>
<text x="298.4" y="168.5">@ 300ua.</text>
<text x="301.6" y="170.6">an</text>
<text x="305" y="170.6">anode</text>
<text x="308.9" y="168.5">Cathode</text>
<text x="311.9" y="170.6">r</text>
<text x="313.9" y="170.6">of</text>
<text x="316.9" y="170.6">about</text>
<text x="317.8" y="168.5">is</text>
<text x="320.6" y="168.5">at</text>
<text x="323.4" y="170.6">700K.</text>
<text x="323.6" y="168.5">50V,</text>
<text x="358.8" y="178.3">1:</text>
<text x="361.8" y="178.3">Anode</text>
<text x="358.8" y="180.3">2:</text>
<text x="358.8" y="182.4">3:</text>
<text x="358.8" y="184.4">4:</text>
<text x="361.8" y="180.3">Common</text>
<text x="361.8" y="182.4">Cathode</text>
<text x="361.8" y="184.4">1st</text>
<text x="365.9" y="184.4">Guides</text>
<text x="370.6" y="182.4">D</text>
<text x="371" y="180.3">cathodes</text>
<text x="380.7" y="180.3">+</text>
<text x="383.5" y="180.3">A, B,</text>
<text x="389.4" y="180.3">C</text>
<text x="358.8" y="186.4">5:</text>
<text x="361.8" y="186.4">2nd</text>
<text x="366.4" y="186.4">Guides</text>
<text x="25.4" y="226.9">D8</text>
<text x="29.1" y="226.9">green</text>
<text x="25.4" y="229">D9</text>
<text x="29.1" y="229">red</text>
</g>
<g font-size="1.8" fill="#008484">
<text x="110.4" y="21.7">+3V3</text>
<text x="119.8" y="29.1">C7</text>
<text x="119.8" y="31.1">1u</text>
<text x="27.4" y="40.5">J1</text>
<text x="86.5" y="39">FUSB302B01MPX</text>
<text x="115.4" y="36.6">GND</text>
<text x="15.9" y="42.5">USB_C_Receptacle_USB2.0</text>
<text x="32.6" y="46.6">VBUS</text>
<text x="73" y="44">PWR_FLAG</text>
<text x="100.8" y="46.6">VBUS</text>
<text x="108.8" y="47.7" transform="rotate(-90 108.8 47.7)">VCONN</text>
<text x="111.4" y="47.7" transform="rotate(-90 111.4 47.7)">VCONN</text>
<text x="113.9" y="45" transform="rotate(-90 113.9 45)">VDD</text>
<text x="116.4" y="46.6">SDA</text>
<text x="231.1" y="47.9">10uF/16V</text>
<text x="231.1" y="44.7">C15</text>
<text x="241.3" y="44.7">C9</text>
<text x="241.3" y="47.9">10uF/16V</text>
<text x="278.1" y="45.3">L2</text>
<text x="291.5" y="45.9">C10</text>
<text x="313" y="46.2">D7</text>
<text x="33.8" y="51.7">CC1</text>
<text x="100.8" y="51.7">CC2</text>
<text x="100.8" y="49.1">CC1</text>
<text x="114.7" y="51.7">INT_N</text>
<text x="116.4" y="49.1">SCL</text>
<text x="275" y="48.5">470uH/0.6A</text>
<text x="289.6" y="48.5">1u/250V</text>
<text x="300.3" y="53.8">D5</text>
<text x="310.7" y="53.8">D6</text>
<text x="312" y="48.2">ES2J</text>
<text x="33.8" y="54.2">CC2</text>
<text x="34.7" y="59.3">D-</text>
<text x="86.2" y="58.3">C3</text>
<text x="94.4" y="58.3">C4</text>
<text x="105.8" y="58.3">U3</text>
<text x="111.4" y="55.4" transform="rotate(-90 111.4 55.4)">GND</text>
<text x="246.9" y="54.1">+3V3</text>
<text x="270.4" y="57">R12</text>
<text x="270.4" y="59">680R</text>
<text x="299.3" y="55.8">ES2J</text>
<text x="310.7" y="55.9">ES2J</text>
<text x="321.7" y="54.5">C11</text>
<text x="321.7" y="56.5">1u/250V</text>
<text x="34.7" y="64.4">D+</text>
<text x="34.7" y="61.8">D-</text>
<text x="81.8" y="65.8">GND</text>
<text x="86.2" y="60.3">200p</text>
<text x="90" y="65.8">GND</text>
<text x="94.4" y="60.3">200p</text>
<text x="108.5" y="63.2">GND</text>
<text x="230.4" y="65.8">GND</text>
<text x="240.5" y="65.8">GND</text>
<text x="251.3" y="60.8">R9</text>
<text x="251.3" y="62.8">10K</text>
<text x="254.6" y="65.5">R10</text>
<text x="284" y="62.7">Q4</text>
<text x="284" y="64.8">IPN70R750P7S</text>
<text x="304.2" y="62.5">R17</text>
<text x="304.2" y="64.5">680K</text>
<text x="321.7" y="64">C12</text>
<text x="327.6" y="61.2">R27</text>
<text x="328.3" y="63.1">33K</text>
<text x="335.2" y="61.2">R28</text>
<text x="335.9" y="63.1">33K</text>
<text x="344.1" y="62.7">R29</text>
<text x="344.1" y="64.8">33K</text>
<text x="353.1" y="61.8">C13</text>
<text x="353.1" y="64.4">1u/100V</text>
<text x="34.7" y="66.9">D+</text>
<text x="255.2" y="67.5">1K</text>
<text x="304.2" y="72">R18</text>
<text x="321.7" y="66">1u/250V</text>
<text x="353.1" y="72">C14</text>
<text x="21.8" y="77.7" transform="rotate(-90 21.8 77.7)">SHIELD</text>
<text x="29.4" y="77.7" transform="rotate(-90 29.4 77.7)">GND</text>
<text x="32.5" y="74.5">SBU1</text>
<text x="32.5" y="77.1">SBU2</text>
<text x="112.9" y="73.9">C17</text>
<text x="113.7" y="76.4">22n</text>
<text x="252.1" y="77.7">S8050_SOT23</text>
<text x="259.1" y="74.5">Q2</text>
<text x="304.2" y="74">680K</text>
<text x="317.4" y="74">GND</text>
<text x="344.1" y="72.9">R30</text>
<text x="344.1" y="74.9">33K</text>
<text x="353.1" y="74.5">1u/100V</text>
<text x="60.8" y="83.5">GND</text>
<text x="118.6" y="82.6">U2</text>
<text x="135.1" y="82.8">WCH0420-4u7</text>
<text x="266.6" y="80.4">GND</text>
<text x="279.3" y="80.4">GND</text>
<text x="304.2" y="79.6">R19</text>
<text x="304.2" y="81.7">680K</text>
<text x="340.2" y="81.6">GND</text>
<text x="347.8" y="81.6">GND</text>
<text x="18.9" y="88.6">GND</text>
<text x="26.5" y="88.6">GND</text>
<text x="69.4" y="87.8" transform="rotate(-90 69.4 87.8)">D1 LESD5D5.0CT1G</text>
<text x="72.6" y="87.8" transform="rotate(-90 72.6 87.8)">D2 LESD5D5.0CT1G</text>
<text x="75.8" y="87.8" transform="rotate(-90 75.8 87.8)">D3 LESD5D5.0CT1G</text>
<text x="79" y="87.8" transform="rotate(-90 79 87.8)">D4 LESD5D5.0CT1G</text>
<text x="116.3" y="85">MT2492</text>
<text x="135.3" y="85.3">L1</text>
<text x="141.2" y="86.3">PWR_FLAG</text>
<text x="153.6" y="86.9">+3V3</text>
<text x="304.2" y="89.1">R20</text>
<text x="112.8" y="90.4">BS</text>
<text x="124.4" y="90.4">SW</text>
<text x="147.8" y="94.3">R4</text>
<text x="158.5" y="91.9">C16</text>
<text x="158.5" y="94">10u</text>
<text x="304.2" y="91.2">680K</text>
<text x="112.8" y="100.6">EN</text>
<text x="112.8" y="96.7">VIN</text>
<text x="124.7" y="99.3">FB</text>
<text x="147.8" y="96.7">120K</text>
<text x="312.9" y="99.5">R21</text>
<text x="312.9" y="101.6">6K8</text>
<text x="88.3" y="106.3">C6</text>
<text x="106.7" y="105.6">C18</text>
<text x="121.5" y="102.5" transform="rotate(-90 121.5 102.5)">GND</text>
<text x="147.8" y="103.2">R5</text>
<text x="147.8" y="105.6">27K</text>
<text x="159.4" y="103.1">PWR_FLAG</text>
<text x="86.4" y="109.4">10uF/16V</text>
<text x="97" y="113.6">GND GND</text>
<text x="106.7" y="108.8">10uF/16V</text>
<text x="118.6" y="113.6">GND</text>
<text x="144" y="112.3">GND</text>
<text x="154.2" y="112.1">GND</text>
<text x="309.1" y="108.3">GND</text>
<text x="50.1" y="169.6">+3V3</text>
<text x="57" y="169.6">+3V3</text>
<text x="64" y="169.6">+3V3</text>
<text x="303.5" y="173.4">R15</text>
<text x="313" y="173.4">R16</text>
<text x="323.2" y="173.4">R24</text>
<text x="333.3" y="173.4">R26</text>
<text x="54.5" y="176.4">R2</text>
<text x="54.5" y="178.4">4K7</text>
<text x="61.5" y="176.4">R3</text>
<text x="61.5" y="178.4">4K7</text>
<text x="68.5" y="176.4">R33</text>
<text x="68.5" y="178.4">4K7</text>
<text x="302.9" y="175.5">180K</text>
<text x="312.4" y="175.5">180K</text>
<text x="322.6" y="175.5">180K</text>
<text x="332.7" y="175.5">180K</text>
<text x="333.9" y="185.7">R25</text>
<text x="84.4" y="188.7">+3V3</text>
<text x="224.7" y="190.6">+3V3</text>
<text x="312" y="191.8">MMBTA92</text>
<text x="318.2" y="189.7">Q5</text>
<text x="333.9" y="188.1">120K</text>
<text x="36.7" y="195.7">+3V3</text>
<text x="81.7" y="197.3">C2</text>
<text x="248.2" y="197.3">R7</text>
<text x="287.5" y="196.7">R13</text>
<text x="346.7" y="196.4">Conn_01x05</text>
<text x="349.9" y="193.3">J2</text>
<text x="41.2" y="202.4">R1</text>
<text x="81.7" y="199.4">10u</text>
<text x="89" y="203.2">U1</text>
<text x="248.2" y="199.4">220K</text>
<text x="287.5" y="198.7">220K</text>
<text x="325" y="198.4">R22</text>
<text x="325" y="200.8">120K</text>
<text x="41.2" y="204.5">10K</text>
<text x="62.6" y="209.1">EN/CHIP_PU</text>
<text x="77.3" y="204.8">GND</text>
<text x="89" y="205.2">ESP32-C3-WROOM-02</text>
<text x="96.7" y="209.1">GPIO20/U0RXD</text>
<text x="220.3" y="207.9">470R</text>
<text x="221.6" y="205.3">R35</text>
<text x="248.2" y="204.9">R8</text>
<text x="248.2" y="207">220K</text>
<text x="287.5" y="204.3">R14</text>
<text x="287.5" y="206.4">220K</text>
<text x="325" y="206">R23</text>
<text x="325" y="208.5">6K8</text>
<text x="41.7" y="211.3">C1</text>
<text x="41.7" y="213.3">1u</text>
<text x="53.3" y="212.2">R32</text>
<text x="53.9" y="214.2">1K</text>
<text x="87.9" y="210.5" transform="rotate(-90 87.9 210.5)">3V3</text>
<text x="97" y="211.7">GPIO21/U0TXD</text>
<text x="228.5" y="213.6">R6</text>
<text x="233.6" y="213.6">1K</text>
<text x="248.7" y="215.1">Q1</text>
<text x="267.3" y="213">R11</text>
<text x="273" y="213">1K</text>
<text x="288.1" y="214.5">Q3</text>
<text x="321.2" y="215">GND</text>
<text x="37.3" y="220.7">GND</text>
<text x="62.6" y="219.3">GPIO1/ADC1_CH1/XTAL_32K_N</text>
<text x="62.6" y="216.8">GPIO0/ADC1_CH0/XTAL_32K_P</text>
<text x="95.3" y="216.8">GPIO18/USB_D-</text>
<text x="95.3" y="219.3">GPIO19/USB_D+</text>
<text x="143.4" y="220.4">+3V3</text>
<text x="248.7" y="217.2">MMBTA42</text>
<text x="288.1" y="216.5">MMBTA42</text>
<text x="38.1" y="227.6">D9</text>
<text x="53.2" y="227.6">D8</text>
<text x="53.3" y="224.4">R31</text>
<text x="53.9" y="222.5">1K</text>
<text x="94.5" y="226.9">GPIO3/ADC1_CH3</text>
<text x="94.5" y="224.4">GPIO2/ADC1_CH2</text>
<text x="244.3" y="225.2">GND</text>
<text x="283.7" y="224.5">GND</text>
<text x="37.5" y="229.5">LED</text>
<text x="52.9" y="229.5">LED</text>
<text x="94.5" y="229.5">GPIO4/ADC1_CH4</text>
<text x="94.5" y="232">GPIO5/ADC2_CH0</text>
<text x="148.5" y="230.7">1K</text>
<text x="148.5" y="233.3">R34</text>
<text x="41.8" y="235.3">GND</text>
<text x="48.8" y="235.3">GND</text>
<text x="105.5" y="234.5">GPIO6</text>
<text x="105.5" y="237.1">GPIO7</text>
<text x="105.5" y="239.6">GPIO8</text>
<text x="87.9" y="245.4" transform="rotate(-90 87.9 245.4)">GND</text>
<text x="104.3" y="244.7">GPIO10</text>
<text x="105.5" y="242.2">GPIO9</text>
<text x="147.2" y="250.5">SW1</text>
<text x="85" y="253.7">GND</text>
<text x="147.2" y="252.9">SW_Push</text>
<text x="144" y="260.9">GND</text>
</g>
</svg>
